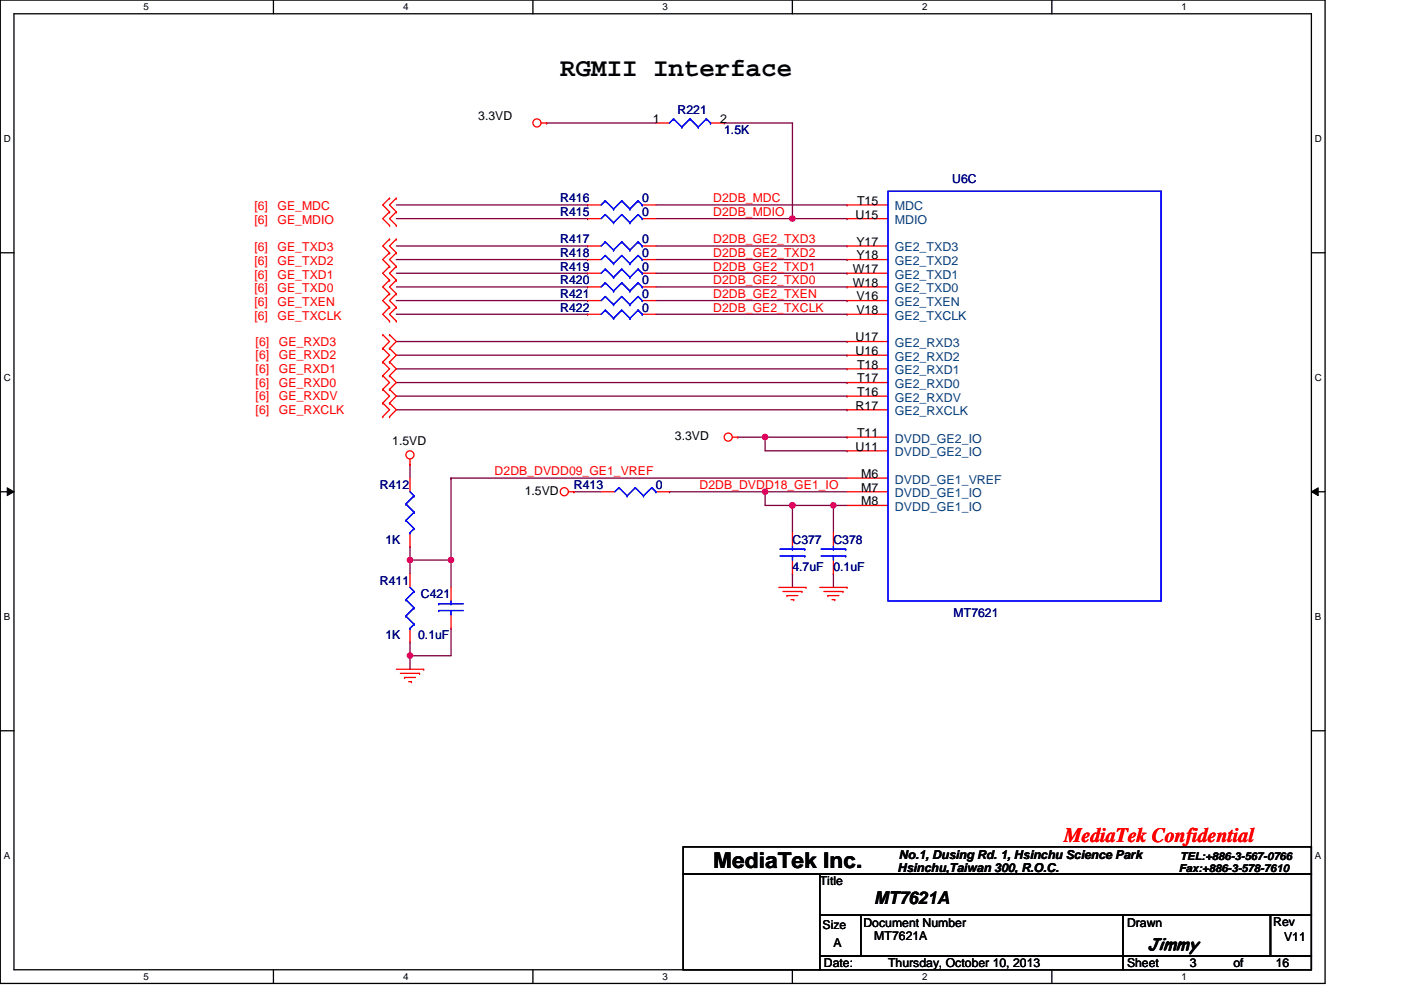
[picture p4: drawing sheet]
<svg xmlns="http://www.w3.org/2000/svg" width="297mm" height="210mm" viewBox="0 0 297 210" stroke-linecap="round" stroke-linejoin="round" font-family="sans-serif">
<path d="M.1 0h280.8v208.5h-280.8zM3 2.9h275v202.7h-275z" fill="none" stroke="#000" stroke-width=".28"/>
<g fill="#fff">
<path d="M30.5 .3h1.1v2.3h-1.1z"/>
<path d="M30.5 205.9h1.1v2.3h-1.1z"/>
</g>
<path d="M58 0v2.9M58 205.6v2.9" fill="none" stroke="#000" stroke-width=".28"/>
<g fill="#fff">
<path d="M85.5 .3h1.1v2.3h-1.1z"/>
<path d="M85.5 205.9h1.1v2.3h-1.1z"/>
</g>
<path d="M113 0v2.9M113 205.6v2.9" fill="none" stroke="#000" stroke-width=".28"/>
<g fill="#fff">
<path d="M140.5 .3h1.1v2.3h-1.1z"/>
<path d="M140.5 205.9h1.1v2.3h-1.1z"/>
</g>
<path d="M168 0v2.9M168 205.6v2.9" fill="none" stroke="#000" stroke-width=".28"/>
<g fill="#fff">
<path d="M195.5 .3h1.2v2.3h-1.2z"/>
<path d="M195.5 205.9h1.2v2.3h-1.2z"/>
</g>
<path d="M223 0v2.9M223 205.6v2.9" fill="none" stroke="#000" stroke-width=".28"/>
<g fill="#fff">
<path d="M250.5 .3h1.2v2.3h-1.2z"/>
<path d="M250.5 205.9h1.2v2.3h-1.2z"/>
<path d="M.8 28.3h1.5v2.3h-1.5z"/>
<path d="M278.8 28.3h1.5v2.3h-1.5z"/>
<path d="M.8 78.9h1.5v2.3h-1.5z"/>
<path d="M278.8 78.9h1.5v2.3h-1.5z"/>
</g>
<path d="M.1 53.6h2.9M278 53.6h2.9" fill="none" stroke="#000" stroke-width=".28"/>
<g fill="#fff">
<path d="M.8 129.6h1.4v2.3h-1.4z"/>
<path d="M278.8 129.6h1.4v2.3h-1.4z"/>
</g>
<path d="M.1 104.3h2.9M278 104.3h2.9" fill="none" stroke="#000" stroke-width=".28"/>
<path d="M1.5 103.4l1.5 .9-1.5 .8zM278 104.3l1.5-.9v1.7z" fill="#000"/>
<path d="M1.5 103.4l1.5 .9-1.5 .8zM278 104.3l1.5-.9v1.7z" fill="none" stroke="#000" stroke-width=".21"/>
<g fill="#fff">
<path d="M.8 180.3h1.4v2.3h-1.4z"/>
<path d="M278.8 180.3h1.4v2.3h-1.4z"/>
</g>
<path d="M.1 154.9h2.9M278 154.9h2.9" fill="none" stroke="#000" stroke-width=".28"/>
<path d="M86.9 118.7h.1M86.9 118.7v2.9M86.9 118.7h8.7M95.6 118.7h.1M95.6 118.7v5.8M86.9 139h.1M95.6 133.2h.1M95.6 133.2v5.8h-8.7" fill="none" stroke="#800040" stroke-width=".28"/>
<circle cx="95.6" cy="118.7" r=".57" fill="#f0f"/>
<circle cx="95.6" cy="118.7" r=".57" fill="none" stroke="#f0f" stroke-width=".28"/>
<circle cx="86.9" cy="118.7" r=".57" fill="#f0f"/>
<circle cx="86.9" cy="118.7" r=".57" fill="none" stroke="#f0f" stroke-width=".28"/>
<path d="M86.9 115.8h.1M86.9 115.8v2.9M86.9 139h.1M86.9 139v2.9" fill="none" stroke="#800040" stroke-width=".28"/>
<circle cx="86.9" cy="139" r=".57" fill="#f0f"/>
<circle cx="86.9" cy="139" r=".57" fill="none" stroke="#f0f" stroke-width=".28"/>
<g fill="none" stroke="#800040" stroke-width=".28">
<path d="M86.9 98.5h.1M86.9 98.5v2.9M95.6 101.4h.1M95.6 101.4h84M95.6 101.4v17.3M121.7 104.3h.1M121.7 104.3h5.8M141.9 104.3h.1M141.9 104.3h20.3M162.2 104.3h.1M162.2 104.3v2.9M86.9 136.1h.1"/>
<path d="M86.9 136.1v2.9"/>
</g>
<circle cx="162.2" cy="104.3" r=".57" fill="#f0f"/>
<circle cx="162.2" cy="104.3" r=".57" fill="none" stroke="#f0f" stroke-width=".28"/>
<path d="M162.2 104.3h.1M162.2 104.3h17.4M168 107.2h.1M168 107.2v5.7" fill="none" stroke="#800040" stroke-width=".28"/>
<circle cx="168" cy="107.1" r=".57" fill="#f0f"/>
<circle cx="168" cy="107.1" r=".57" fill="none" stroke="#f0f" stroke-width=".28"/>
<path d="M168 107.2h.1M168 107.2h8.7M176.7 107.2h.1M176.7 107.2v5.7" fill="none" stroke="#800040" stroke-width=".28"/>
<circle cx="176.7" cy="107.1" r=".57" fill="#f0f"/>
<circle cx="176.7" cy="107.1" r=".57" fill="none" stroke="#f0f" stroke-width=".28"/>
<circle cx="168" cy="107.1" r=".57" fill="#f0f"/>
<circle cx="168" cy="107.1" r=".57" fill="none" stroke="#f0f" stroke-width=".28"/>
<path d="M156.4 92.7h5.8M162.2 92.7h.1M162.2 92.7v2.9h17.4M179.6 95.6h.1M176.7 107.2h.1M176.7 107.2h2.9M168 121.6h.1M168 121.6v2.9M176.7 121.6h.1M176.7 121.6v2.9" fill="none" stroke="#800040" stroke-width=".28"/>
<circle cx="162.2" cy="92.7" r=".57" fill="#f0f"/>
<circle cx="162.2" cy="92.7" r=".57" fill="none" stroke="#f0f" stroke-width=".28"/>
<path d="M139.1 43.5h40.5M139.1 46.4h28.9M168 46.4h.1M179.6 43.5h.1M162.2 107.2h5.8M168 107.2h.1" fill="none" stroke="#800040" stroke-width=".28"/>
<circle cx="168" cy="46.3" r=".57" fill="#f0f"/>
<circle cx="168" cy="46.3" r=".57" fill="none" stroke="#f0f" stroke-width=".28"/>
<g fill="none" stroke="#800040" stroke-width=".28">
<path d="M115.9 26.1h.1M115.9 26.1h23.2M153.5 26.1h.1M153.5 26.1h14.5v20.3M84 52.2h40.6M84 55h40.6M84 57.9h40.6M84 43.5h40.6M84 46.4h40.6M124.6 43.5h.1M124.6 46.4h.1M124.6 52.2h.1"/>
<path d="M124.6 55h.1M124.6 57.9h.1M139.1 52.2h40.5M139.1 55h40.5M139.1 57.9h40.5M168 46.4h.1M168 46.4h11.6M179.6 52.2h.1M179.6 55h.1M179.6 57.9h.1M179.6 46.4h.1M84 60.8h40.6"/>
<path d="M84 63.7h40.6M84 66.6h40.6M84 72.4h95.6M84 78.2h95.6M84 75.3h95.6M124.6 60.8h.1M124.6 63.7h.1M124.6 66.6h.1M139.1 60.8h40.5M139.1 63.7h40.5M139.1 66.6h40.5M179.6 60.8h.1"/>
<path d="M179.6 63.7h.1M179.6 66.6h.1M179.6 72.4h.1M179.6 78.2h.1M179.6 75.3h.1M84 84h95.6M84 81.1h95.6M84 86.9h95.6M162.2 92.7h17.4M179.6 84h.1M179.6 81.1h.1M179.6 86.9h.1"/>
<path d="M179.6 92.7h.1"/>
</g>
<g fill="none" stroke="#f00" stroke-width=".28">
<path d="M114.7 26.1h1.2M115.9 26.1h.1M139.1 26.1h2.8M150.6 26.1h2.9M82.6 42h.1M82.6 44.9h.1M82.6 47.8h.1M82.6 50.7h.1M82.6 53.6h.1M82.6 56.5h.1M82.6 59.4h.1M82.6 42l-1.5 1.5 1.5 1.4"/>
<path d="M82.6 44.9l-1.5 1.5 1.5 1.4M82.6 50.7l-1.5 1.5 1.5 1.4M82.6 53.6l-1.5 1.4 1.5 1.5M82.6 56.5l-1.5 1.4 1.5 1.5M82.6 59.4l-1.5 1.4 1.5 1.5M84 42h.1M84 44.9h.1M84 47.8h.1M84 50.7h.1M84 53.6h.1M84 56.5h.1M84 59.4h.1"/>
<path d="M84 42l-1.4 1.5 1.4 1.4M84 44.9l-1.4 1.5 1.4 1.4M84 50.7l-1.4 1.5 1.4 1.4M84 53.6l-1.4 1.4 1.4 1.5M84 56.5l-1.4 1.4 1.4 1.5M84 59.4l-1.4 1.4 1.4 1.5M124.6 55h2.9M124.6 46.4h2.9M124.6 57.9h2.9M124.6 52.2h2.9M124.6 43.5h2.9M136.2 55h2.9"/>
<path d="M136.2 46.4h2.9M136.2 57.9h2.9M136.2 52.2h2.9M136.2 43.5h2.9M179.6 55h8.7M179.6 46.4h8.7M179.6 57.9h8.7M179.6 52.2h8.7M179.6 43.5h8.7M81.1 73.9h.1M81.1 71h.1M81.1 76.8h.1"/>
<path d="M81.1 79.7h.1M81.1 71l1.5 1.4-1.5 1.5M81.1 73.9l1.5 1.4-1.5 1.5M81.1 76.8l1.5 1.4-1.5 1.5M81.1 79.7l1.5 1.4-1.5 1.4M82.6 71h.1M82.6 73.9h.1M82.6 76.8h.1M82.6 79.7h.1M82.6 62.3h.1M82.6 65.2h.1M82.6 68.1h.1"/>
<path d="M82.6 71l1.4 1.4-1.4 1.5M82.6 73.9l1.4 1.4-1.4 1.5M82.6 76.8l1.4 1.4-1.4 1.5M82.6 79.7l1.4 1.4-1.4 1.4M82.6 62.3l-1.5 1.4 1.5 1.5M82.6 65.2l-1.5 1.4 1.5 1.5M84 62.3h.1M84 65.2h.1M84 68.1h.1M84 62.3l-1.4 1.4 1.4 1.5M84 65.2l-1.4 1.4 1.4 1.5M124.6 63.7h2.9"/>
<path d="M124.6 66.6h2.9M124.6 60.8h2.9M136.2 63.7h2.9M136.2 66.6h2.9M136.2 60.8h2.9M179.6 63.7h8.7M179.6 78.2h8.7M179.6 75.3h8.7M179.6 72.4h8.7M179.6 66.6h8.7M179.6 60.8h8.7M81.1 82.5h.1"/>
<path d="M81.1 85.4h.1M81.1 88.3h.1M81.1 82.5l1.5 1.5-1.5 1.4M81.1 85.4l1.5 1.5-1.5 1.4M82.6 82.5h.1M82.6 85.4h.1M82.6 88.3h.1M82.6 82.5l1.4 1.5-1.4 1.4M82.6 85.4l1.4 1.5-1.4 1.4M86.9 98.5h.1M86.9 97.3v1.2M155.3 92.7h1.1"/>
<path d="M156.4 92.7h.1M179.6 92.7h8.7M179.6 86.9h8.7M179.6 84h8.7M179.6 81.1h8.7M179.6 95.6h8.7M86.9 101.4v2.9M86.9 112.9v2.9M120.5 104.3h1.2M121.7 104.3h.1M127.5 104.3h2.9M139.1 104.3h2.8"/>
<path d="M168 112.9v2.9M168 118.7v2.9M176.7 112.9v2.9M176.7 118.7v2.9M179.6 104.3h8.7M179.6 101.4h8.7M179.6 107.2h8.7M86.9 121.6v2.9M86.9 133.2v2.9M95.6 124.5v2.9M95.6 130.3v2.9M165.1 124.5h5.8"/>
<path d="M166 125.4h4M166.9 126.3h.1M166.9 126.3h2.3M167.7 127.1h.6M168.3 127.1h.1M170 125.4h.1M170.9 124.5h.1M173.8 124.5h5.8M174.7 125.4h4M175.5 126.3h.1M175.5 126.3h2.4M176.4 127.1h.6"/>
<path d="M177 127.1h.1M178.7 125.4h.1M179.6 124.5h.1M84 141.9h5.8M84.9 142.8h4.1M85.8 143.6h.1M85.8 143.6h2.3M86.7 144.5h.5M87.2 144.5h.1M89 142.8h.1M89.8 141.9h.1"/>
<circle cx="113.8" cy="26.1" r=".86"/>
<circle cx="86.9" cy="96.4" r=".86"/>
<circle cx="154.4" cy="92.7" r=".86"/>
<circle cx="119.6" cy="104.3" r=".86"/>
</g>
<path d="M144.8 179.6h133.2v5.7h-133.2zM144.8 185.3h29v20.3h-29zM173.8 185.3h104.2v8.7h-104.2zM173.8 194h8.7v8.7h-8.7zM182.5 194h86.9v8.7h-86.9zM238.1 194h31.3v8.7h-31.3zM238.1 194h.1M238.1 194v8.7M269.4 194h8.6v8.7h-8.6zM173.8 202.7h64.3v2.9h-64.3zM238.1 202.7h39.9v2.9h-39.9z" fill="none" stroke="#000" stroke-width=".28"/>
<g fill="none" stroke="#00f" stroke-width=".28">
<path d="M142.8 25.2h.1M142.8 25.2l-.9 .9M142.8 25.2l1.8 1.7M144.6 26.9h.1M146.3 25.2h.1M146.3 25.2l-1.7 1.7M146.3 25.2l1.7 1.7M148 26.9h.1M149.8 25.2h.1M149.8 25.2l-1.8 1.7M149.8 25.2l.8 .9M150.6 26.1h.1"/>
<path d="M128.3 54.2h.1M128.3 45.5h.1M128.3 57.1h.1M128.3 42.6h.1M128.3 60h.1M128.3 51.3h.1M128.3 54.2l-.8 .8M128.3 54.2l1.8 1.7M128.3 45.5l-.8 .9M128.3 45.5l1.8 1.7M128.3 57.1l-.8 .8M128.3 57.1l1.8 1.7"/>
<path d="M128.3 42.6l-.8 .9M128.3 42.6l1.8 1.7M128.3 60l-.8 .8M128.3 60l1.8 1.7M128.3 51.3l-.8 .9M128.3 51.3l1.8 1.7M130.1 55.9h.1M130.1 47.2h.1M130.1 58.8h.1M130.1 44.3h.1M130.1 53h.1M131.8 54.2h.1"/>
<path d="M131.8 45.5h.1M131.8 57.1h.1M131.8 42.6h.1M131.8 60h.1M131.8 51.3h.1M131.8 54.2l-1.7 1.7M131.8 54.2l1.8 1.7M131.8 45.5l-1.7 1.7M131.8 45.5l1.8 1.7M131.8 57.1l-1.7 1.7M131.8 57.1l1.8 1.7M131.8 42.6l-1.7 1.7"/>
<path d="M131.8 42.6l1.8 1.7M131.8 60l-1.7 1.7M131.8 60l1.8 1.7M131.8 51.3l-1.7 1.7M131.8 51.3l1.8 1.7M133.6 55.9h.1M133.6 47.2h.1M133.6 58.8h.1M133.6 44.3h.1M133.6 53h.1M135.3 54.2h.1M135.3 45.5h.1"/>
<path d="M135.3 57.1h.1M135.3 42.6h.1M135.3 60h.1M135.3 51.3h.1M135.3 54.2l-1.7 1.7M135.3 54.2l.9 .8M135.3 45.5l-1.7 1.7M135.3 45.5l.9 .9M135.3 57.1l-1.7 1.7M135.3 57.1l.9 .8M135.3 42.6l-1.7 1.7M135.3 42.6l.9 .9"/>
<path d="M135.3 60l-1.7 1.7M135.3 60l.9 .8M135.3 51.3l-1.7 1.7M135.3 51.3l.9 .9M136.2 55h.1M136.2 46.4h.1M136.2 57.9h.1M136.2 43.5h.1M136.2 52.2h.1M188.3 40.6h57.9v86.8h-57.9zM128.3 62.9h.1M128.3 65.8h.1"/>
<path d="M128.3 62.9l-.8 .8M128.3 62.9l1.8 1.7M128.3 65.8l-.8 .8M128.3 65.8l1.8 1.7M130.1 64.6h.1M130.1 67.5h.1M130.1 61.7h.1M131.8 62.9h.1M131.8 65.8h.1M131.8 62.9l-1.7 1.7M131.8 62.9l1.8 1.7M131.8 65.8l-1.7 1.7"/>
<path d="M131.8 65.8l1.8 1.7M133.6 64.6h.1M133.6 67.5h.1M133.6 61.7h.1M135.3 62.9h.1M135.3 65.8h.1M135.3 62.9l-1.7 1.7M135.3 62.9l.9 .8M135.3 65.8l-1.7 1.7M135.3 65.8l.9 .8M136.2 63.7h.1M136.2 66.6h.1"/>
<path d="M136.2 60.8h.1M86.1 106.9h.1M86.1 110.3h.1M86.1 106.9l1.7 1.7M86.1 110.3l1.7 1.8M86.9 112.9h.1M86.9 104.3l.9 .8M87.8 105.1h.1M87.8 108.6h.1M87.8 112.1h.1M87.8 105.1l-1.7 1.8M87.8 108.6l-1.7 1.7"/>
<path d="M87.8 112.1l-.9 .8M131.2 103.4h.1M131.2 103.4l-.8 .9M131.2 103.4l1.8 1.7M133 105.1h.1M134.7 103.4h.1M134.7 103.4l-1.7 1.7M134.7 103.4l1.7 1.7M136.4 105.1h.1M138.2 103.4h.1M138.2 103.4l-1.8 1.7M138.2 103.4l.9 .9"/>
<path d="M139.1 104.3h.1M165.4 117.9h5.2M165.4 116.4h5.2M168 116.4h.1M168 117.9h.1M168 115.8v.6M168 117.9v.8M170.6 117.9h.1M170.6 116.4h.1M174.1 117.9h5.2M174.1 116.4h5.2M176.7 116.4h.1"/>
<path d="M176.7 117.9h.1M176.7 115.8v.6M176.7 117.9v.8M179.3 117.9h.1M179.3 116.4h.1M86.1 127.1h.1M86.1 130.6h.1M86.1 127.1l1.7 1.8M86.1 130.6l1.7 1.8M86.9 133.2h.1M86.9 124.5l.9 .9M87.8 125.4h.1"/>
<path d="M87.8 128.9h.1M87.8 132.4h.1M87.8 125.4l-1.7 1.7M87.8 128.9l-1.7 1.7M87.8 132.4l-.9 .8M93 129.5h.1M93 128h.1M93 129.5h5.2M93 128h5.2M95.6 128h.1M95.6 129.5h.1M95.6 127.4v.6"/>
<path d="M95.6 129.5v.8"/>
</g>
<circle cx="95.6" cy="118.7" r=".57" fill="#f0f"/>
<circle cx="95.6" cy="118.7" r=".57" fill="none" stroke="#f0f" stroke-width=".28"/>
<circle cx="86.9" cy="118.7" r=".57" fill="#f0f"/>
<circle cx="86.9" cy="118.7" r=".57" fill="none" stroke="#f0f" stroke-width=".28"/>
<circle cx="86.9" cy="139" r=".57" fill="#f0f"/>
<circle cx="86.9" cy="139" r=".57" fill="none" stroke="#f0f" stroke-width=".28"/>
<circle cx="162.2" cy="104.3" r=".57" fill="#f0f"/>
<circle cx="162.2" cy="104.3" r=".57" fill="none" stroke="#f0f" stroke-width=".28"/>
<circle cx="168" cy="107.1" r=".57" fill="#f0f"/>
<circle cx="168" cy="107.1" r=".57" fill="none" stroke="#f0f" stroke-width=".28"/>
<circle cx="176.7" cy="107.1" r=".57" fill="#f0f"/>
<circle cx="176.7" cy="107.1" r=".57" fill="none" stroke="#f0f" stroke-width=".28"/>
<circle cx="168" cy="107.1" r=".57" fill="#f0f"/>
<circle cx="168" cy="107.1" r=".57" fill="none" stroke="#f0f" stroke-width=".28"/>
<circle cx="162.2" cy="92.7" r=".57" fill="#f0f"/>
<circle cx="162.2" cy="92.7" r=".57" fill="none" stroke="#f0f" stroke-width=".28"/>
<circle cx="168" cy="46.3" r=".57" fill="#f0f"/>
<circle cx="168" cy="46.3" r=".57" fill="none" stroke="#f0f" stroke-width=".28"/>
<text font-size="5.5" x="118.8" y="16.2">RGMII Interface</text>
<text font-size="4.6" x="151.2" y="184.1">MediaTek Inc.</text>
<text font-size="4.3" fill="#f00" x="225.6" y="178.5">MediaTek Confidential</text>
<g font-size="3.7">
<text x="185.4" y="191.7">MT7621A</text>
<text x="243.3" y="201.3">Jimmy</text>
</g>
<g font-size="2.6">
<text x="101.4" y="25.5">3.3VD</text>
<text x="138.4" y="26.1">1</text>
<text x="152.7" y="26.1">2</text>
<text x="181.4" y="46.3">U15</text>
<text x="181.7" y="43.4">T15</text>
<text x="181.6" y="52.1">Y17</text>
<text x="180.8" y="57.9">W17</text>
<text x="181.6" y="55">Y18</text>
<text x="180.8" y="60.8">W18</text>
<text x="181.6" y="63.7">V16</text>
<text x="181.6" y="66.6">V18</text>
<text x="181.4" y="75.3">U16</text>
<text x="181.4" y="72.4">U17</text>
<text x="181.7" y="84">T16</text>
<text x="181.7" y="81.1">T17</text>
<text x="181.7" y="78.2">T18</text>
<text x="181.4" y="86.9">R17</text>
<text x="83.2" y="94.4">1.5VD</text>
<text x="143.1" y="93.3">3.3VD</text>
<text x="181.4" y="95.6">U11</text>
<text x="181.7" y="92.7">T11</text>
<text x="182.6" y="101.3">M6</text>
<text x="111.2" y="104.9">1.5VD</text>
<text x="182.6" y="107.1">M8</text>
<text x="182.6" y="104.2">M7</text>
<text x="190.3" y="184.8">Hsinchu,Taiwan 300, R.O.C.</text>
<text x="190.6" y="182.2">No.1, Dusing Rd. 1, Hsinchu Science Park</text>
<text x="173.8" y="187.7">Title</text>
<text x="174.4" y="196.9">Size</text>
<text x="183.1" y="196.6">Document Number</text>
<text x="238.9" y="196.6">Drawn</text>
<text x="269.9" y="196.4">Rev</text>
<text x="176.7" y="200.7">A</text>
<text x="185.4" y="199.3">MT7621A</text>
<text x="272.2" y="199.5">V11</text>
<text x="174.7" y="205">Date:</text>
<text x="188.3" y="205">Thursday, October 10, 2013</text>
<text x="238.9" y="205">Sheet</text>
<text x="252.3" y="205">3</text>
<text x="261.5" y="205">of</text>
<text x="270.5" y="205">16</text>
</g>
<g font-size="2.6" fill="#000080">
<text x="143.7" y="24.1">R221</text>
<text x="153.5" y="28.4">1.5K</text>
<text x="201.9" y="38.8">U6C</text>
<text x="118.8" y="45.8">R415</text>
<text x="118.8" y="42.9">R416</text>
<text x="136.2" y="45.8">0</text>
<text x="136.2" y="42.9">0</text>
<text x="118.8" y="51.6">R417</text>
<text x="136.2" y="51.6">0</text>
<text x="118.8" y="54.5">R418</text>
<text x="118.8" y="57.4">R419</text>
<text x="136.2" y="54.5">0</text>
<text x="136.2" y="57.4">0</text>
<text x="118.8" y="63.2">R421</text>
<text x="118.8" y="60.3">R420</text>
<text x="136.2" y="63.2">0</text>
<text x="136.2" y="60.3">0</text>
<text x="118.8" y="66.1">R422</text>
<text x="136.2" y="66.1">0</text>
<text x="80.6" y="103.7">R412</text>
<text x="121.7" y="103.7">R413</text>
<text x="139.1" y="103.7">0</text>
<text x="81.7" y="115.3">1K</text>
<text x="168" y="115.3">C377</text>
<text x="176.7" y="115.3">C378</text>
<text x="80.6" y="124">R411</text>
<text x="168" y="121.1">4.7uF</text>
<text x="176.7" y="121.1">0.1uF</text>
<text x="89.3" y="126.9">C421</text>
<text x="202.2" y="130.9">MT7621</text>
<text x="81.7" y="135.6">1K</text>
<text x="88.7" y="135.6">0.1uF</text>
</g>
<g font-size="2.6" fill="#f00">
<text x="53.9" y="44.6">[6]</text>
<text x="53.9" y="47.5">[6]</text>
<text x="58.8" y="44.6">GE_MDC</text>
<text x="58.8" y="47.5">GE_MDIO</text>
<text x="151.2" y="42.9">D2DB_MDC</text>
<text x="151.2" y="45.8">D2DB_MDIO</text>
<text x="53.9" y="53.3">[6]</text>
<text x="58.8" y="53.3">GE_TXD3</text>
<text x="151.2" y="51.6">D2DB_GE2_TXD3</text>
<text x="53.9" y="56.2">[6]</text>
<text x="53.9" y="59.1">[6]</text>
<text x="58.8" y="56.2">GE_TXD2</text>
<text x="58.8" y="59.1">GE_TXD1</text>
<text x="151.2" y="54.5">D2DB_GE2_TXD2</text>
<text x="151.2" y="57.4">D2DB_GE2_TXD1</text>
<text x="53.9" y="62">[6]</text>
<text x="53.9" y="64.9">[6]</text>
<text x="58.8" y="62">GE_TXD0</text>
<text x="58.8" y="64.9">GE_TXEN</text>
<text x="151.2" y="60.3">D2DB_GE2_TXD0</text>
<text x="151.2" y="63.2">D2DB_GE2_TXEN</text>
<text x="53.9" y="67.8">[6]</text>
<text x="58.8" y="67.8">GE_TXCLK</text>
<text x="151.2" y="66.1">D2DB_GE2_TXCLK</text>
<text x="54.2" y="73.3">[6]</text>
<text x="54.2" y="76.2">[6]</text>
<text x="59.1" y="73.3">GE_RXD3</text>
<text x="59.1" y="76.2">GE_RXD2</text>
<text x="54.2" y="79.1">[6]</text>
<text x="54.2" y="82">[6]</text>
<text x="59.1" y="79.1">GE_RXD1</text>
<text x="59.1" y="82">GE_RXD0</text>
<text x="54.2" y="84.9">[6]</text>
<text x="54.2" y="87.8">[6]</text>
<text x="59.1" y="84.9">GE_RXDV</text>
<text x="59.1" y="87.8">GE_RXCLK</text>
<text x="104.9" y="100.8">D2DB_DVDD09_GE1_VREF</text>
<text x="148.3" y="103.7">D2DB_DVDD18_GE1_IO</text>
</g>
<g font-size="2.6" fill="#004080">
<text x="189.7" y="47.5">MDIO</text>
<text x="189.7" y="44.6">MDC</text>
<text x="189.7" y="53.3">GE2_TXD3</text>
<text x="189.7" y="59.1">GE2_TXD1</text>
<text x="189.7" y="56.2">GE2_TXD2</text>
<text x="189.7" y="64.9">GE2_TXEN</text>
<text x="189.7" y="62">GE2_TXD0</text>
<text x="189.7" y="67.8">GE2_TXCLK</text>
<text x="189.7" y="76.5">GE2_RXD2</text>
<text x="189.7" y="73.6">GE2_RXD3</text>
<text x="189.7" y="82.3">GE2_RXD0</text>
<text x="189.7" y="79.4">GE2_RXD1</text>
<text x="189.7" y="88.1">GE2_RXCLK</text>
<text x="189.7" y="85.2">GE2_RXDV</text>
<text x="189.7" y="93.9">DVDD_GE2_IO</text>
<text x="189.7" y="96.8">DVDD_GE2_IO</text>
<text x="189.7" y="102.5">DVDD_GE1_VREF</text>
<text x="189.7" y="105.4">DVDD_GE1_IO</text>
<text x="189.7" y="108.3">DVDD_GE1_IO</text>
</g>
<g font-size="2.3">
<text x="250" y="184.8">Fax:+886-3-578-7610</text>
<text x="250.3" y="182.2">TEL:+886-3-567-0766</text>
</g>
<g font-size="2.1">
<text x="30.5" y="2.2">5</text>
<text x="85.5" y="2.2">4</text>
<text x="140.5" y="2.2">3</text>
<text x="195.5" y="2.2">2</text>
<text x="250.5" y="2.2">1</text>
<text x=".8" y="30.1">D</text>
<text x="278.8" y="30.1">D</text>
<text x=".8" y="80.8">C</text>
<text x="278.8" y="80.8">C</text>
<text x=".8" y="131.4">B</text>
<text x="278.8" y="131.4">B</text>
<text x=".8" y="182.1">A</text>
<text x="278.8" y="182.1">A</text>
<text x="30.5" y="207.8">5</text>
<text x="85.5" y="207.8">4</text>
<text x="140.5" y="207.8">3</text>
<text x="195.5" y="207.8">2</text>
<text x="250.5" y="207.8">1</text>
</g>
</svg>
